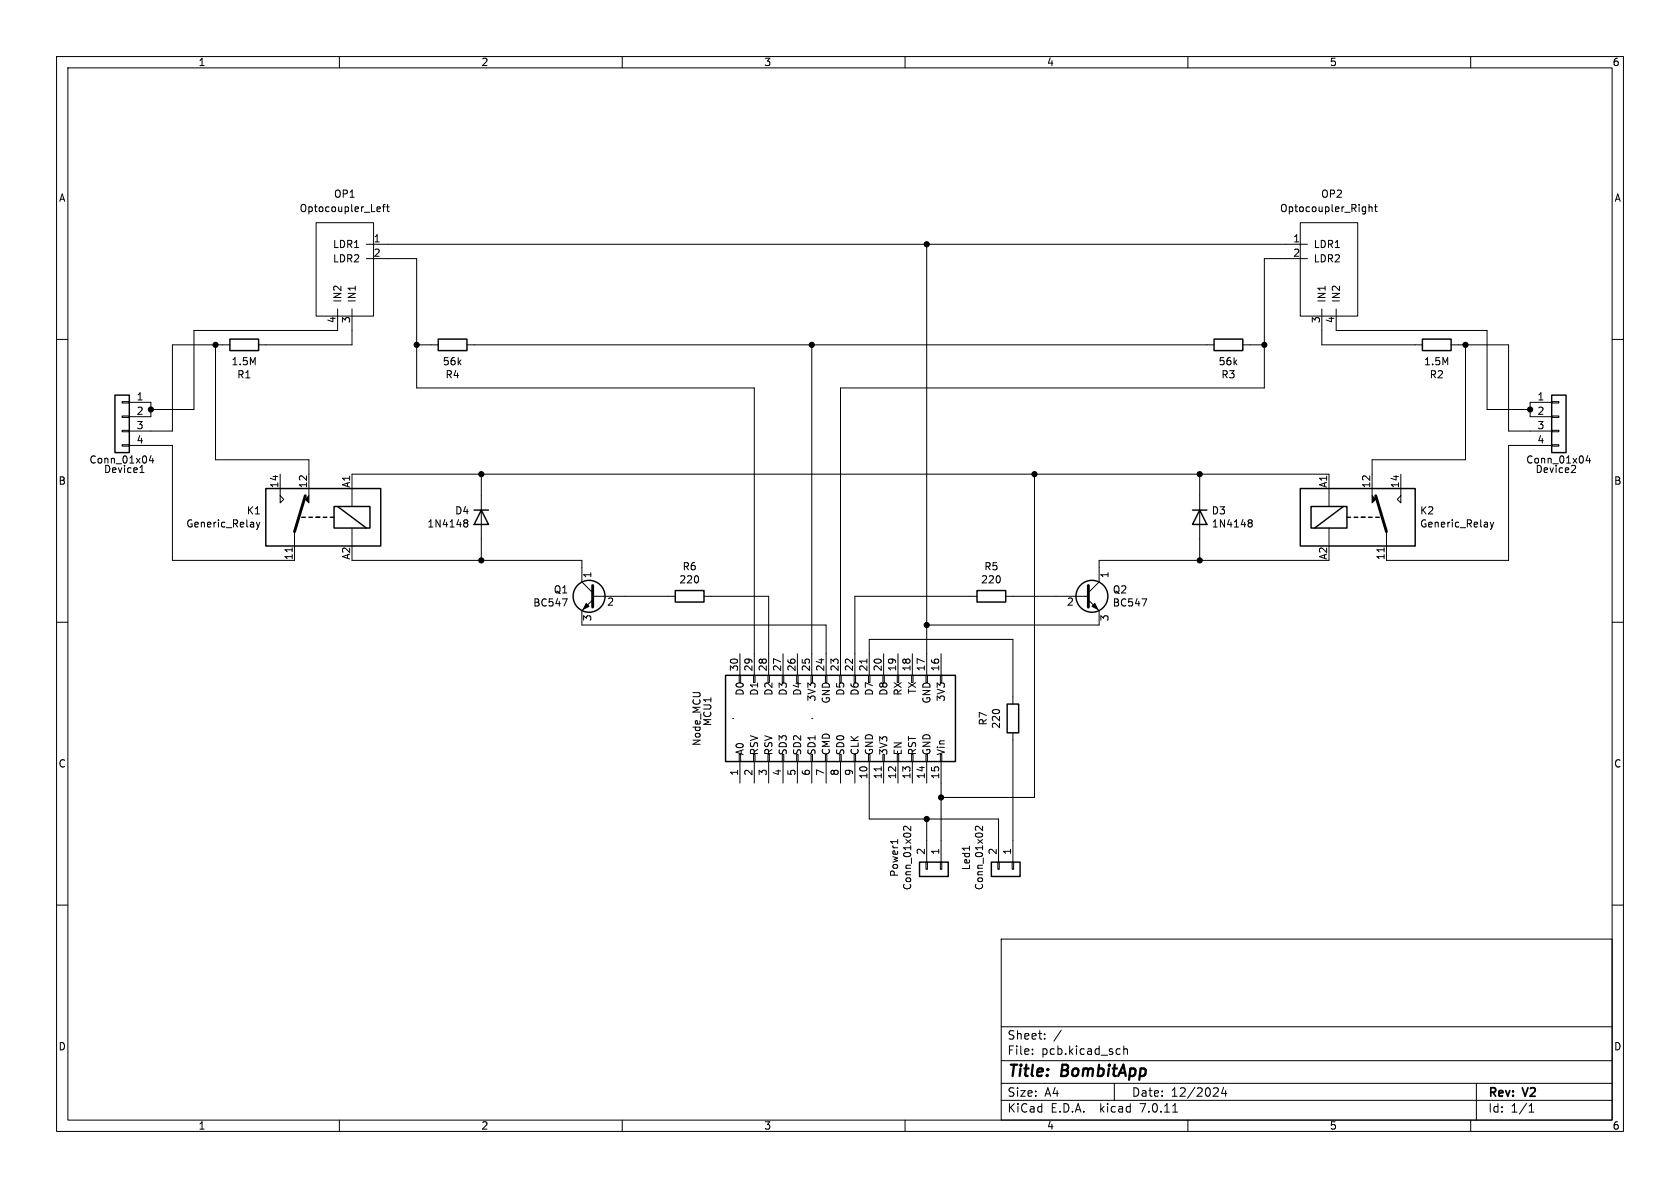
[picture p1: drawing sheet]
<svg xmlns="http://www.w3.org/2000/svg" width="297mm" height="210mm" viewBox="0 0 297 210" stroke-linecap="round" stroke-linejoin="round" font-family="sans-serif">
<g fill="none" stroke="#000" stroke-width=".18">
<path d="M10 10h277v190h-277zM12 12h273v186h-273zM60 10v2M110 10v2M160 10v2M210 10v2M260 10v2M55.9 39.4h10.1v16.5h-10.1zM66.8 36.6h.4v.3l-.6 .1M67.2 37.3l-.4 .1M67.6 36.6h.5M68.1 36.1l-.3 .2v1.1"/>
<path d="M68.3 36.6h.5M68.5 36.1v1.1l.3 .2M229.9 39.4h10.1v16.5h-10.1zM242 36.7l.2-.1h.3l.1 .8M242 36.1v1.3M243 36.6h.5M243.2 36.1v1.1l.3 .2M10 60h2M59.7 54.6v3.8h-25.4v14h-7.6M62.2 54.6v6.4h-16.5M64.8 43.2h166.3M64.8 45.7h8.9v22.9h59.6v50.8"/>
<path d="M163.8 43.2v76.2M231.1 45.7h-7.6v22.9h-74.9v50.8M233.7 54.6v6.4h17.8M236.2 54.6v3.8h26.7v14h7.6M285 60h2M21.6 78.6h1.3v.3h-1.3zM21.6 76.1h1.3v.2h-1.3zM21.6 73.5h1.3v.3h-1.3zM21.6 71h1.3v.2h-1.3zM22.9 78.7h7.6v20.4h21.6v-5.1M22.9 71.1h3.8v2.6h-3.8M38.1 61v20.3h16.5v6.3"/>
<path d="M40.6 61h-10.1v15.2h-7.6M73.7 61h3.8M82.5 61h132.1M143.5 61v58.4M219.7 61h3.8M256.5 61h10.2v15.2h7.6M259.1 61v20.3h-16.5v6.3M274.3 78.6h1.3v.3h-1.3zM274.3 76.1h1.3v.2h-1.3zM274.3 73.5h1.3v.3h-1.3zM274.3 71h1.3v.2h-1.3zM274.3 71.1h-3.8v2.6h3.8"/>
<path d="M274.3 78.7h-7.6v20.4h-21.6v-5.1M24.7 83.5h.8M25.1 82.3v1.2M26.7 80.5l-.3 .9h.8M27 81v.9M45.3 92.3l.3 .9M45.6 93.2l-.3 .4M45.9 92.3l-.3 .9M49.5 87.6l.7 .7-.7 .6zM49.5 83.8v3.8M51.7 96.8v.7M62.2 89.5v-5.7h172.7v5.7"/>
<path d="M62.2 93.3v3.2M62.2 99.1h40.7v3.8l1.9 1.9M82.1 92.4h.1M82.1 92l.4-.1 .1 .1 .1 .2-.2 .2M82.2 92.4h.3M82.2 92.4l-.1 .1M82.5 92.4l.2 .3-.1 .3-.1 .2-.4-.1M85.1 83.8v15.3M182.9 83.8v57.2h-16.5M212.1 83.8v15.3M220.8 92l.3-.1 .2 .1 .1 .2-.3 .2M220.8 92.4h.1"/>
<path d="M220.9 92.4h.2M220.9 92.4l-.1 .1M221.1 92.4l.3 .3-.1 .3-.2 .2-.3-.1M234.9 99.1h-40.6v3.8l-1.9 1.9M234.9 93.3v3.2M244.7 96.8v.7M247.6 87.6v1.3l-.6-.6zM247.6 83.8v3.8M263.5 92.3l.3 .9M263.8 93.2l-.3 .4M264.1 92.3l-.3 .9M278.5 82.8l-.7 .7h.7"/>
<path d="M280.7 80.5l-.3 .9h.8M281 81v.9M10 110h2M99.4 105.9h.9l-.6 1.2M104.8 106l-1.9 2v2.5h43.1v8.9M104.8 105.4h14.6M124.5 105.4h11.4v14M130.7 119.4h.2v1.3h-.2zM130.8 115.6v3.8M133.2 119.4h.3v1.3h-.3zM135.8 119.4h.2v1.3h-.2zM138.3 119.4h.3v1.3h-.3z"/>
<path d="M138.4 115.6v3.8M140.8 119.4h.3v1.3h-.3zM141 115.6v3.8M143.4 119.4h.2v1.3h-.2zM145.9 119.4h.3v1.3h-.3zM148.5 119.4h.2v1.3h-.2zM151 119.4h.3v1.3h-.3zM153.3 116.5v.7M153.5 119.4h.3v1.3h-.3zM153.7 119.4v-6.4h25.4v11.5M156.1 119.4h.2v1.3h-.2zM156.2 115.6v3.8"/>
<path d="M158.6 119.4h.3v1.3h-.3zM158.7 115.6v3.8M161.2 119.4h.2v1.3h-.2zM161.3 115.6v3.8M163.7 119.4h.3v1.3h-.3zM166.2 119.4h.3v1.3h-.3zM166.4 115.6v3.8M172.7 105.4h-21.6v14M177.8 105.4h14.6M192.4 106l1.9 2v2.5h-30.5M201.9 105.9h.8l-.5 1.2M285 110h2"/>
<path d="M129.5 127h.1M130.7 133.4h.2v1.2h-.2zM130.8 134.6v3.8M133.2 133.4h.3v1.2h-.3zM133.3 134.6v3.8M135.8 133.4h.2v1.2h-.2zM135.9 134.6v3.8M138.3 133.4h.3v1.2h-.3zM138.4 134.6v3.8M140.8 133.4h.3v1.2h-.3zM141 134.6v3.8M143.4 133.4h.2v1.2h-.2z"/>
<path d="M143.5 127h.1M143.5 134.6v3.8M145.9 133.4h.3v1.2h-.3zM146 134.6v3.8M148.5 133.4h.2v1.2h-.2zM148.6 134.6v3.8M151 133.4h.3v1.2h-.3zM151.1 134.6v3.8M153.5 133.4h.3v1.2h-.3zM153.7 134.6v10.2h22.8v7.6M155.8 135.6v.7M156.1 133.4h.2v1.2h-.2z"/>
<path d="M156.2 134.6v3.8M158.6 133.4h.3v1.2h-.3zM158.7 134.6v3.8M161.2 133.4h.2v1.2h-.2zM161.3 134.6v3.8M163.7 133.4h.3v1.2h-.3zM163.8 134.6v3.8M166.2 133.4h.3v1.2h-.3zM166.4 134.6v17.8M179.1 129.5v22.9M10 160h2M158.7 148.4v.7"/>
<path d="M158.7 148.8h-1.3l.2 .1M161 146.1v.7l-.9-.7-.4 .2 .2 .5M163.7 152.4h.3v1.3h-.3zM163.8 144.8v7.6M166.2 152.4h.3v1.3h-.3zM171.4 149.6v.7M173.7 146.1v.7l-.9-.7-.4 .2 .2 .5M176.4 152.4h.3v1.3h-.3zM178.9 152.4h.3v1.3h-.3zM285 160h2M177 166h108v32h-108zM60 198v2"/>
<path d="M110 198v2M160 198v2M177 194.5h108M177 191.5h108M177 187.5h108M177 181.5h108M182.5 186.3v.1M182.5 185.5v.1M184.7 183.6v.1M184.7 182.8v.1M187.6 182.1l-1.3 2M197 191.5v3"/>
<path d="M197.9 185.4l.1 .1M198 186.3l-.1 .1M198.7 184.9v1.5M198.7 185.5l.2-.1 .3 .1 .1 .9M207.3 196.6h.9M210 198v2M215.1 192.3l.3 .3-.1 .3-.8 .9h.9M216.3 192.2l-.3 1.1h.9M216.7 192.8v1M260 198v2M261 191.5v6.5M270.3 196.6h.9"/>
<path d="M270.3 195.5l.4-.4v1.5"/>
</g>
<g fill="none" stroke="#000" stroke-width=".25">
<path d="M40.6 59.9h5.1v2.1h-5.1zM77.5 59.9h5v2.1h-5zM214.6 59.9h5.1v2.1h-5.1zM251.5 59.9h5v2.1h-5zM20.3 69.9h2.6v10.1h-2.6zM274.3 69.9h2.6v10.1h-2.6zM47 86.4h20.3v10.1h-20.3zM53.3 91.4h.7M54.6 91.4h.6M55.9 91.4h.6M57.1 91.4h.7M58.4 91.4h.7"/>
<path d="M59.1 89.5h6.3v3.8h-6.3zM59.7 89.5l5.1 3.8M83.8 90.2h2.6M85.1 90.2l1.3 2.5h-2.6zM210.8 90.2h2.6M212.1 90.2l1.3 2.5h-2.6zM229.9 86.4h20.3v10.1h-20.3zM231.8 89.5h6.3v3.8h-6.3zM237.5 89.5l-5.1 3.8M238.1 91.4h.7M239.4 91.4h.6M240.7 91.4h.6"/>
<path d="M241.9 91.4h.7M243.2 91.4h.6M119.4 104.4h5.1v2h-5.1zM128.3 119.4h40.6v15.2h-40.6zM172.7 104.4h5.1v2h-5.1zM178.1 124.5h2v5h-2zM162.6 152.4h5v2.5h-5zM175.3 152.4h5v2.5h-5z"/>
<circle cx="104.1" cy="105.4" r="2.82"/>
<circle cx="193" cy="105.4" r="2.82"/>
</g>
<path d="M54 87.6l-1.9 6.4M243.2 87.6l1.9 6.4M104.8 103.5v3.8M192.4 103.5v3.8" fill="none" stroke="#000" stroke-width=".51"/>
<g fill="#000" stroke="#000" stroke-width=".18">
<path d="M54 88.3l.6-.7v1.3zM242.6 87.6l.6 .7-.6 .6zM103.6 106.7l.5 .5-1 .5zM193.5 106.7l.6 1-1.1-.5z"/>
<circle cx="163.8" cy="43.2" r=".46"/>
<circle cx="26.7" cy="72.4" r=".46"/>
<circle cx="38.1" cy="61" r=".46"/>
<circle cx="73.7" cy="61" r=".46"/>
<circle cx="143.5" cy="61" r=".46"/>
<circle cx="223.5" cy="61" r=".46"/>
<circle cx="259.1" cy="61" r=".46"/>
<circle cx="270.5" cy="72.4" r=".46"/>
<circle cx="85.1" cy="99.1" r=".46"/>
<circle cx="85.1" cy="83.8" r=".46"/>
<circle cx="182.9" cy="83.8" r=".46"/>
<circle cx="212.1" cy="83.8" r=".46"/>
<circle cx="212.1" cy="99.1" r=".46"/>
<circle cx="163.8" cy="110.5" r=".46"/>
<circle cx="163.8" cy="144.8" r=".46"/>
<circle cx="166.4" cy="141" r=".46"/>
</g>
<g font-size="2.8">
<text x="178" y="190.9">Title:</text>
<text x="187.7" y="190.9">BombitApp</text>
</g>
<g font-size="2.1">
<text x="178" y="184">Sheet:</text>
<text x="178" y="186.7">File:</text>
<text x="184.1" y="186.7">pcb.kicad_sch</text>
<text x="178" y="196.9">KiCad</text>
<text x="178" y="194.1">Size:</text>
<text x="184.7" y="194.1">A4</text>
<text x="185.7" y="196.9">E.D.A.</text>
<text x="194.6" y="196.9">kicad</text>
<text x="200" y="194.1">Date:</text>
<text x="201.8" y="196.9">7.0.11</text>
<text x="207" y="194.1">12/2024</text>
<text x="263" y="194.3">Rev:</text>
<text x="263" y="196.9">Id:</text>
<text x="267.1" y="196.9">1/1</text>
<text x="269.4" y="194.3">V2</text>
</g>
<g font-size="1.8">
<text x="35" y="11.9">1</text>
<text x="85" y="11.9">2</text>
<text x="135" y="11.9">3</text>
<text x="185" y="11.9">4</text>
<text x="235" y="11.9">5</text>
<text x="285" y="11.9">6</text>
<text x="10.3" y="35.9">A</text>
<text x="59" y="35.2">OP1</text>
<text x="233.5" y="35.2">OP2</text>
<text x="285.3" y="35.9">A</text>
<text x="52.9" y="37.7">Optocoupler_Left</text>
<text x="226.2" y="37.7">Optocoupler_Right</text>
<text x="58.8" y="44">LDR1</text>
<text x="58.8" y="46.6">LDR2</text>
<text x="66" y="42.9">1</text>
<text x="66" y="45.5">2</text>
<text x="228.5" y="42.9">1</text>
<text x="228.5" y="45.5">2</text>
<text x="232.2" y="44">LDR1</text>
<text x="232.2" y="46.6">LDR2</text>
<text x="60.6" y="53.6" transform="rotate(-90 60.6 53.6)">IN2</text>
<text x="63.1" y="53.6" transform="rotate(-90 63.1 53.6)">IN1</text>
<text x="234.5" y="53.6" transform="rotate(-90 234.5 53.6)">IN1</text>
<text x="237.1" y="53.6" transform="rotate(-90 237.1 53.6)">IN2</text>
<text x="59.4" y="57.2" transform="rotate(-90 59.4 57.2)">4</text>
<text x="62" y="57.2" transform="rotate(-90 62 57.2)">3</text>
<text x="233.4" y="57.2" transform="rotate(-90 233.4 57.2)">3</text>
<text x="236" y="57.2" transform="rotate(-90 236 57.2)">4</text>
<text x="40.8" y="64.8">1.5M</text>
<text x="78.2" y="64.8">56k</text>
<text x="215.3" y="64.8">56k</text>
<text x="251.7" y="64.8">1.5M</text>
<text x="24.1" y="70.9">1</text>
<text x="41.8" y="67.1">R1</text>
<text x="78.7" y="67.1">R4</text>
<text x="215.8" y="67.1">R3</text>
<text x="252.7" y="67.1">R2</text>
<text x="271.7" y="70.9">1</text>
<text x="24.1" y="73.4">2</text>
<text x="24.1" y="75.9">3</text>
<text x="271.7" y="73.4">2</text>
<text x="271.7" y="75.9">3</text>
<text x="15.7" y="82.1">Conn_01x04</text>
<text x="18.3" y="83.8">Device1</text>
<text x="24.1" y="78.5">4</text>
<text x="269.7" y="82.1">Conn_01x04</text>
<text x="271.4" y="83.8">Device2</text>
<text x="271.7" y="78.5">4</text>
<text x="10.3" y="85.9">B</text>
<text x="49.3" y="86.4" transform="rotate(-90 49.3 86.4)">14</text>
<text x="54.4" y="86.4" transform="rotate(-90 54.4 86.4)">12</text>
<text x="62" y="86.3" transform="rotate(-90 62 86.3)">A1</text>
<text x="234.7" y="86.3" transform="rotate(-90 234.7 86.3)">A1</text>
<text x="242.3" y="86.4" transform="rotate(-90 242.3 86.4)">12</text>
<text x="247.4" y="86.4" transform="rotate(-90 247.4 86.4)">14</text>
<text x="285.3" y="85.9">B</text>
<text x="32.8" y="93.4">Generic_Relay</text>
<text x="43.5" y="91.1">K1</text>
<text x="75.5" y="93.4">1N4148</text>
<text x="80.4" y="91.1">D4</text>
<text x="214.1" y="91.1">D3</text>
<text x="214.1" y="93.4">1N4148</text>
<text x="251" y="91.1">K2</text>
<text x="251" y="93.4">Generic_Relay</text>
<text x="51.8" y="99.1" transform="rotate(-90 51.8 99.1)">11</text>
<text x="62" y="99" transform="rotate(-90 62 99)">A2</text>
<text x="120.6" y="101">R6</text>
<text x="173.9" y="101">R5</text>
<text x="234.7" y="99" transform="rotate(-90 234.7 99)">A2</text>
<text x="244.9" y="99.1" transform="rotate(-90 244.9 99.1)">11</text>
<text x="94.2" y="107.4">BC547</text>
<text x="97.8" y="105.1">Q1</text>
<text x="104.9" y="102.3" transform="rotate(-90 104.9 102.3)">1</text>
<text x="107.2" y="107.4">2</text>
<text x="120" y="103.3">220</text>
<text x="173.3" y="103.3">220</text>
<text x="188.5" y="107.4">2</text>
<text x="196.3" y="102.3" transform="rotate(-90 196.3 102.3)">1</text>
<text x="196.6" y="107.4">BC547</text>
<text x="196.6" y="105.1">Q2</text>
<text x="104.9" y="109.9" transform="rotate(-90 104.9 109.9)">3</text>
<text x="196.3" y="109.9" transform="rotate(-90 196.3 109.9)">3</text>
<text x="130.6" y="118.8" transform="rotate(-90 130.6 118.8)">30</text>
<text x="133.1" y="118.8" transform="rotate(-90 133.1 118.8)">29</text>
<text x="135.6" y="118.8" transform="rotate(-90 135.6 118.8)">28</text>
<text x="138.2" y="118.8" transform="rotate(-90 138.2 118.8)">27</text>
<text x="140.7" y="118.8" transform="rotate(-90 140.7 118.8)">26</text>
<text x="143.3" y="118.8" transform="rotate(-90 143.3 118.8)">25</text>
<text x="145.8" y="118.8" transform="rotate(-90 145.8 118.8)">24</text>
<text x="148.3" y="118.8" transform="rotate(-90 148.3 118.8)">23</text>
<text x="150.9" y="118.8" transform="rotate(-90 150.9 118.8)">22</text>
<text x="153.4" y="118.8" transform="rotate(-90 153.4 118.8)">21</text>
<text x="156" y="118.8" transform="rotate(-90 156 118.8)">20</text>
<text x="158.5" y="118.8" transform="rotate(-90 158.5 118.8)">19</text>
<text x="161" y="118.8" transform="rotate(-90 161 118.8)">18</text>
<text x="163.6" y="118.8" transform="rotate(-90 163.6 118.8)">17</text>
<text x="166.1" y="118.8" transform="rotate(-90 166.1 118.8)">16</text>
<text x="131.7" y="123.1" transform="rotate(-90 131.7 123.1)">D0</text>
<text x="134.2" y="123.1" transform="rotate(-90 134.2 123.1)">D1</text>
<text x="136.8" y="123.1" transform="rotate(-90 136.8 123.1)">D2</text>
<text x="139.3" y="123.1" transform="rotate(-90 139.3 123.1)">D3</text>
<text x="141.8" y="123.1" transform="rotate(-90 141.8 123.1)">D4</text>
<text x="144.4" y="124.1" transform="rotate(-90 144.4 124.1)">3V3</text>
<text x="146.9" y="124.5" transform="rotate(-90 146.9 124.5)">GND</text>
<text x="149.5" y="123.1" transform="rotate(-90 149.5 123.1)">D5</text>
<text x="152" y="123.1" transform="rotate(-90 152 123.1)">D6</text>
<text x="154.5" y="123.1" transform="rotate(-90 154.5 123.1)">D7</text>
<text x="157.1" y="123.1" transform="rotate(-90 157.1 123.1)">D8</text>
<text x="159.6" y="123.1" transform="rotate(-90 159.6 123.1)">RX</text>
<text x="162.2" y="122.8" transform="rotate(-90 162.2 122.8)">TX</text>
<text x="164.7" y="124.5" transform="rotate(-90 164.7 124.5)">GND</text>
<text x="167.2" y="124.1" transform="rotate(-90 167.2 124.1)">3V3</text>
<text x="124.1" y="132" transform="rotate(-90 124.1 132)">Node_MCU</text>
<text x="126" y="128.5" transform="rotate(-90 126 128.5)">MCU1</text>
<text x="174.7" y="128.3" transform="rotate(-90 174.7 128.3)">R7</text>
<text x="177" y="128.9" transform="rotate(-90 177 128.9)">220</text>
<text x="10.3" y="135.9">C</text>
<text x="130.6" y="137.2" transform="rotate(-90 130.6 137.2)">1</text>
<text x="131.7" y="133.6" transform="rotate(-90 131.7 133.6)">A0</text>
<text x="133.1" y="137.2" transform="rotate(-90 133.1 137.2)">2</text>
<text x="134.2" y="133.6" transform="rotate(-90 134.2 133.6)">RSV</text>
<text x="135.6" y="137.2" transform="rotate(-90 135.6 137.2)">3</text>
<text x="136.8" y="133.6" transform="rotate(-90 136.8 133.6)">RSV</text>
<text x="138.2" y="137.2" transform="rotate(-90 138.2 137.2)">4</text>
<text x="139.3" y="133.6" transform="rotate(-90 139.3 133.6)">SD3</text>
<text x="140.7" y="137.2" transform="rotate(-90 140.7 137.2)">5</text>
<text x="141.8" y="133.6" transform="rotate(-90 141.8 133.6)">SD2</text>
<text x="143.3" y="137.2" transform="rotate(-90 143.3 137.2)">6</text>
<text x="144.4" y="133.6" transform="rotate(-90 144.4 133.6)">SD1</text>
<text x="145.8" y="137.2" transform="rotate(-90 145.8 137.2)">7</text>
<text x="146.9" y="133.6" transform="rotate(-90 146.9 133.6)">CMD</text>
<text x="148.3" y="137.2" transform="rotate(-90 148.3 137.2)">8</text>
<text x="149.5" y="133.6" transform="rotate(-90 149.5 133.6)">SD0</text>
<text x="150.9" y="137.2" transform="rotate(-90 150.9 137.2)">9</text>
<text x="152" y="133.6" transform="rotate(-90 152 133.6)">CLK</text>
<text x="153.4" y="137.8" transform="rotate(-90 153.4 137.8)">10</text>
<text x="154.5" y="133.6" transform="rotate(-90 154.5 133.6)">GND</text>
<text x="156" y="137.8" transform="rotate(-90 156 137.8)">11</text>
<text x="157.1" y="133.6" transform="rotate(-90 157.1 133.6)">3V3</text>
<text x="158.5" y="137.8" transform="rotate(-90 158.5 137.8)">12</text>
<text x="159.6" y="133.6" transform="rotate(-90 159.6 133.6)">EN</text>
<text x="161" y="137.8" transform="rotate(-90 161 137.8)">13</text>
<text x="162.2" y="133.6" transform="rotate(-90 162.2 133.6)">RST</text>
<text x="163.6" y="137.8" transform="rotate(-90 163.6 137.8)">14</text>
<text x="164.7" y="133.6" transform="rotate(-90 164.7 133.6)">GND</text>
<text x="166.1" y="137.8" transform="rotate(-90 166.1 137.8)">15</text>
<text x="167.2" y="133.6" transform="rotate(-90 167.2 133.6)">Vin</text>
<text x="285.3" y="135.9">C</text>
<text x="159" y="155.1" transform="rotate(-90 159 155.1)">Power1</text>
<text x="163.6" y="151.2" transform="rotate(-90 163.6 151.2)">2</text>
<text x="166.1" y="151.2" transform="rotate(-90 166.1 151.2)">1</text>
<text x="171.7" y="153.9" transform="rotate(-90 171.7 153.9)">Led1</text>
<text x="176.3" y="151.2" transform="rotate(-90 176.3 151.2)">2</text>
<text x="178.8" y="151.2" transform="rotate(-90 178.8 151.2)">1</text>
<text x="161.3" y="157.5" transform="rotate(-90 161.3 157.5)">Conn_01x02</text>
<text x="174" y="157.5" transform="rotate(-90 174 157.5)">Conn_01x02</text>
<text x="10.3" y="185.9">D</text>
<text x="285.3" y="185.9">D</text>
<text x="35" y="199.9">1</text>
<text x="85" y="199.9">2</text>
<text x="135" y="199.9">3</text>
<text x="185" y="199.9">4</text>
<text x="235" y="199.9">5</text>
<text x="285" y="199.9">6</text>
</g>
</svg>
